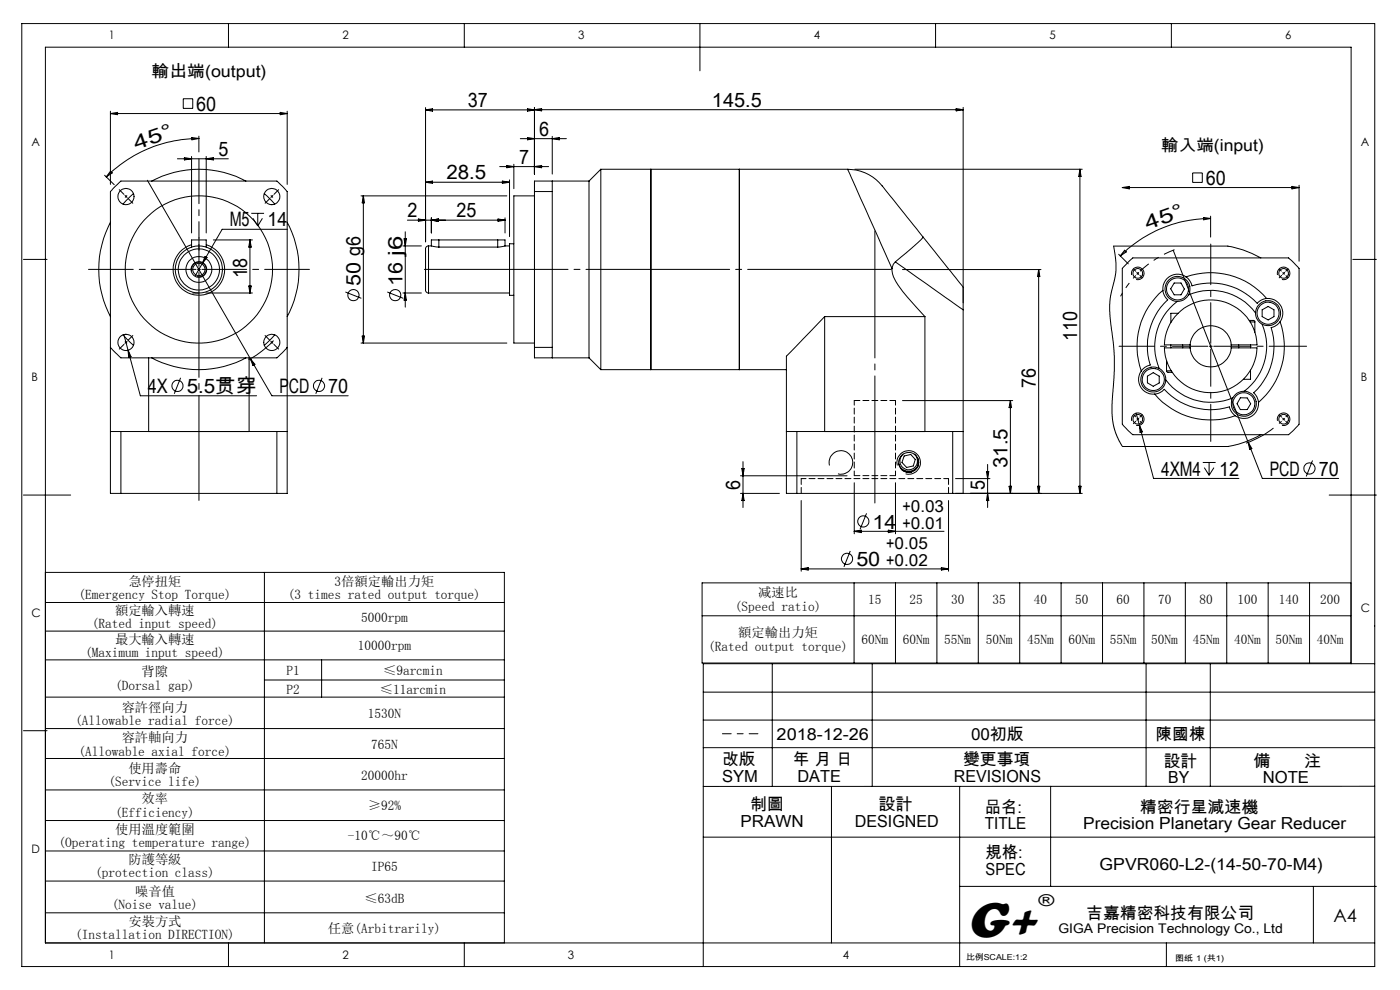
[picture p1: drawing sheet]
<svg xmlns="http://www.w3.org/2000/svg" width="297mm" height="210mm" viewBox="0 0 297 210" stroke-linecap="round" stroke-linejoin="round" font-family="sans-serif">
<g fill="none" stroke="#000" stroke-width=".21">
<path d="M4.6 5h287v200h-287zM48.5 5v5M98.5 5v5M148.5 5v10M198.5 5v5M248.5 5v5M22.2 37.2l2 2M23.4 23.6v15.5M23.4 24.1h37.5M23.4 24.1l1.5-.3v.5zM23.5 36.3l.3 .4-1.3 .8zM31.3 38.2l21.8 37.9"/>
<path d="M32.2 38.4a21.2 21.2 0 0 1 20 0M37.6 33.7h10.8M38.9 20.9h2v2.1h-2zM39.1 33.4l1.5 .3-1.5 .2zM40.6 33.2v16.2M40.7 29.2l1.5 .2-1.5 .3zM42.2 29.4a27.9 27.9 0 0 0-19.7 8.1M42.2 28.9v3.3M43.7 33.2v16.2M43.7 33.7l1.6-.3v.5zM59.4 23.8l1.5 .3-1.5 .2zM60.9 23.6v15.5"/>
<path d="M90.3 38.7l1.5-.3v.5zM90.3 38.7h17.8M90.3 22.8v28.5M90.3 23.3h23.1M90.3 23.3l1.5-.2v.5zM106 35.3h10.4M106.6 38.4l1.5 .3-1.5 .2zM107.5 35.1l1.5 .2-1.5 .3zM108.1 38.2v12M109 34.8v5.2M110.4 29.4h9.8M111.9 23.1l1.5 .2-1.5 .3z"/>
<path d="M111.9 29.2l1.5 .2-1.5 .3zM113.4 22.8v14.1M113.4 23.3l1.5-.3v.5zM113.4 23.3h90.9M113.4 35.3l1.5-.2v.5zM117.2 28.9v8M117.2 29.4l1.4-.2v.5zM117.2 38.4v2.2M125 38.4v37.5M125 38.4h-11.6v2.2M127.5 35.9v42.5M127.5 35.9h52.3l9.4 21.1"/>
<path d="M127.5 35.9l-2.5 2.5M138.1 35.9v42.5M156.8 35.9v42.5M179.8 35.9a10 10 0 0 1 8.3 4.7l7.7 9.7M181.3 35.9h48.3M202.8 23l1.5 .3-1.5 .2zM204.3 22.8v41.4M229.1 35.9v68.8M229.1 35.9l.2 1.5h-.5zM238.1 39.8h37.5M238.1 39.8l1.5-.3v.6zM253 36.7h2.1v2h-2.1z"/>
<path d="M274.1 39.5l1.5 .3-1.5 .3zM275.6 39.3v16.1M5 55h5M23.4 47.2a21.5 21.5 0 0 0 0 20M28.3 41.1l-2.2 2.2M40.6 51.9a5.5 5.5 0 0 0-2.9 8.4 5.5 5.5 0 0 0 8.9 0 5.5 5.5 0 0 0-2.9-8.4M40.6 52.4v-1.5h3.1v1.5M40.7 57.6a1.56 1.56 0 0 1 1.3-2 1.56 1.56 0 0 1 1.7 1.7 1.56 1.56 0 0 1-1.9 1.4M43 55.8l-1.6 2.7M43.5 54.4l.4 .2-.9 1.2zM45.3 50.9h8.3M53 50.9v11.3"/>
<path d="M53 50.9l.3 1.5h-.5zM53.3 45.3h2.7M53.7 46.3l1 1.6M54.7 45.3v2.6M55.7 46.3l-1 1.6M56.1 41.1l2.2 2.2M60.9 47.2a21.2 21.2 0 0 1 0 20M61 48.6h-13.9l-4.1 7.2M76.6 41.5h30.9M77.1 41.5v31.3M77.1 41.5l.2 1.5h-.5zM85.5 52.2h3.9"/>
<path d="M85.7 50.7h.5l-.2 1.5zM86 49.2v15.9M86.4 46.7h20.7M88.8 46.5l1.5 .2-1.5 .2zM90.9 52.2a.76 .76 0 0 0-.6 1v8.4a.6 .6 0 0 0 .6 .6M90.9 52.2v10M91.5 46.2v3.2M91.5 46.7l1.5-.2v.4zM91.5 52.2l1.6 .2M93.1 50.9h-1.6v1.3h-.6M93.1 50.9h12.5M93.1 52.4h12.5"/>
<path d="M93.1 50.9v1.5M105.6 50.9h1.5v1.3M105.6 50.9v1.5M105.7 46.5l1.4 .2-1.4 .2zM107.1 46.2v3.2M107.1 52.2l-1.5 .2M107.1 52.2h1M109 51.7h-.9v10.9h.9M113.4 41.5h-4.4v31.3h4.4M113.4 40.6v33.1M113.4 40.6h3.8M117.2 40.6v33.1"/>
<path d="M189.2 57a5.3 5.3 0 0 0 1.3 3.5 58.2 58.2 0 0 0 5.7 6.7M189.9 55.6l14.4 10.1M189.9 55.6l-.4 .4-.3 1M191.5 57.2h29.3M195.8 50.3l7.8 9.7a2.55 2.55 0 0 1 .7 2.6v3.1M195.8 50.3a35.5 35.5 0 0 1-5.9 5.3M220.3 57.2v47.5M220.3 57.2l.3 1.5h-.5zM237.3 53.9l2.1 2.1M238.6 53.1l.3 .3-1.2 .9zM239.4 55.5l.9-.8h33.1l1.1 1.1 1.1 1.1v33.1l-1.4 1.4-.8 .8h-33.1l-1.2-1.1-1-1.1v-33.1zM240.1 58.3a1.33 1.33 0 0 1 1.1-1.6 1.33 1.33 0 0 1 1.5 1.4 1.33 1.33 0 0 1-1.7 1.2"/>
<path d="M241.2 57.8l.2 .2M241.4 58l-.2 .2M241.4 58l.2 .2M241.6 57.8l-.2 .2M248.9 53.1l15.9 40.7M251.6 58.7a3.1 3.1 0 0 0-3.4-.1 3.1 3.1 0 0 0-1.5 3M251.6 58.7a15.7 15.7 0 0 1 17.1 4.6M251.6 58.7a3.3 3.3 0 0 1 1.3 1.9 13.5 13.5 0 0 1 13.8 3.7 3.1 3.1 0 0 1 2-1M255.3 46.1l1.5 .2-1.5 .3zM256.8 46.3a27.3 27.3 0 0 0-19.1 8M256.8 45.9v4.4M267.5 54.7a23.3 23.3 0 0 0-7-2.5h-24.2l.4 2.7v2.6l-1.1 5.3-.2 3.3 1 9.3v4.1l-.5 6.2 .1 3.1 .3 1.6 .4 1.7 1.4 2.6h22.4a20.2 20.2 0 0 0 7-2.5"/>
<path d="M271 58.3a1.33 1.33 0 0 1 1.2-1.6 1.33 1.33 0 0 1 1.4 1.4 1.33 1.33 0 0 1-1.6 1.2M287 55h5M23.4 73.7l2.2 2.2h33.1l2.2-2.2M26.1 71l2.2 2.3M26.3 71l.9 3.3M26.5 72.4l.2 .2M26.7 72.6l.3 .2M26.7 72.6l-.2 .2M27 72.4l-.3 .2M27.2 74.3l2.6 9.7h24.6M27.2 74.3l.6 1.4-.5 .1zM31.5 75.9v15.6"/>
<path d="M32.2 75.9a21.2 21.2 0 0 0 20 0M40.9 62.2h1.3M43.7 62.2h9.9M52.8 60.7h.5l-.3 1.5zM52.8 75.9v15.6M53.1 76.1l4.6 7.9h16.2M53.1 76.1l1 1.2-.4 .2zM58 72.2a21.5 21.5 0 0 1-5.3 4.1M58.3 71l-2.2 2.3M73.3 61.9l3.4 1.4M76.6 72.8h30.9M76.8 71.3h.5l-.2 1.5z"/>
<path d="M82.2 61.9l3.3 1.4M85.5 62.2h3.9M86 62.2l.2 1.5h-.5zM90.9 62.2h17.2M113.4 73.7v2.2h11.6M113.4 73.7h3.8M117.2 73.7v2.2M125 75.9l2.5 2.5M127.5 78.4h39.3M174.9 67.2l-8.1 8.4v29.1h2.3M174.9 67.2h21.3M174.9 67.2v24.3"/>
<path d="M196.2 67.2v24.3M204.3 65.7v39h-2.2M242.1 78.7a3.1 3.1 0 0 0-.1 3.4 3.1 3.1 0 0 0 3 1.5M243.4 79.8l1.3-.8 1.2 .8v1.4l-1.2 .7-1.3-.7zM246.7 61.6a15.7 15.7 0 0 0-4.6 17.1M246.7 61.6a3.1 3.1 0 0 0 1 2 13.5 13.5 0 0 0-3.7 13.8 3 3 0 0 0-1.9 1.3M247.5 78.7l.2 .2 1 .1M247.5 78.7h1M247.5 76.5v2.2M248.4 73.2v.6M249.1 60h1.4l.7 1.3-.7 1.2h-1.4l-.7-1.2zM249.7 64a12 12 0 0 0-3.8 14.2"/>
<path d="M249.9 66.5h-1.5v1.9M250.9 73.2v.6M252.1 62.6a11.8 11.8 0 0 1 14.2 3.8M252.5 73.8a4.4 4.4 0 0 0 4.3 4 4.4 4.4 0 0 0 4.4-4M252.5 73.8h-5.5a9.8 9.8 0 0 0 9.8 9.5 9.8 9.8 0 0 0 9.9-9.5h-5.5M252.5 73.2h-5.5a9.8 9.8 0 0 1 9.8-9.6 9.8 9.8 0 0 1 9.9 9.6h-5.5M252.5 73.2a4.4 4.4 0 0 1 4.3-4.1 4.4 4.4 0 0 1 4.4 4.1M252.5 73.2v.6M261.2 73.2v.6M262.8 73.2v.6M265 68h1l.2 .3M265.2 68.3h1"/>
<path d="M265.3 78.5v2h-1.5M265.3 73.2v.6M266.2 68.3v2.2M267.8 68.8a12 12 0 0 1-3.9 14.2M267.8 65.7l1.2-.7 1.3 .7v1.5l-1.3 .7-1.2-.7zM268.7 63.3a3.2 3.2 0 0 1 3 1.6 3.2 3.2 0 0 1-.1 3.4M271.6 68.3a15.7 15.7 0 0 1-4.6 17.1M271.6 68.3a3.5 3.5 0 0 1-1.9 1.2 13.5 13.5 0 0 1-3.7 13.8 3.1 3.1 0 0 1 1 2.1M23.4 91.5h2.2M25.6 91.5h33.1M25.6 91.5v13.2M38.3 80.1l-1.3 3.4"/>
<path d="M58.7 91.5h2.2M58.7 91.5v13.2M68.3 80.1l-1.3 3.4M157.4 99.4h.5l-.3 1.5zM157.6 97.9v9.8M166.8 91.5h2.3M169.1 91.5h33M169.1 91.5v13.2M176 98.7a2.5 2.5 0 0 1 2.1-3.1 2.5 2.5 0 0 1 2.8 2.7 2.5 2.5 0 0 1-3.1 2.2M190.4 98.7a2.49 2.49 0 0 1 2.1-3.1 2.49 2.49 0 0 1 2.7 2.7 2.49 2.49 0 0 1-3.1 2.2M190.7 98.4a2.16 2.16 0 0 0 1.9 1.6 2.16 2.16 0 0 0 2.1-1.3M191.2 99.5l1 .6h1.2"/>
<path d="M191.5 85h23.3M191.6 96.3a1.88 1.88 0 0 0-.2 2.8 1.88 1.88 0 0 0 2.7 0 1.88 1.88 0 0 0-.1-2.8M191.8 96.7l1.4-.3 1 1.1-.5 1.3-1.4 .4-1-1.1zM194.7 97.3v1.6M202.1 91.5h2.2M202.1 91.5v13.2M209.5 98.5v9.2M214.3 85v19.7M214.3 85l.3 1.5h-.5zM240.1 89.3a1.35 1.35 0 0 1 1.1-1.7 1.35 1.35 0 0 1 1.5 1.4 1.35 1.35 0 0 1-1.7 1.2M241 87.6l.7 2.6M241.7 90.2l3 11.3h18.1"/>
<path d="M241.7 90.2l.7 1.4-.5 .1zM245 83.6a15.5 15.5 0 0 0 17 4.6M245 83.6a3.1 3.1 0 0 0 2-1 13.4 13.4 0 0 0 13.8 3.7 3.2 3.2 0 0 0 1.2 1.9M247.3 80.6a11.9 11.9 0 0 0 14.2 3.8M255.2 98.1h2.7M255.5 99.2l1 1.6M256.5 98.1v2.7M257.5 99.2l-1 1.6M263.1 84.4h1.5l.7 1.2-.7 1.3h-1.5l-.7-1.3zM264.8 93.8l3 7.7h16.2M264.8 93.8l.8 1.3-.5 .2zM267 85.4a3.1 3.1 0 0 1-1.6 3 3.1 3.1 0 0 1-3.4-.2"/>
<path d="M270.2 90.8a21.3 21.3 0 0 1-5.9 3.2M271 89.3a1.35 1.35 0 0 1 1.2-1.7 1.35 1.35 0 0 1 1.4 1.4 1.35 1.35 0 0 1-1.6 1.2M278.4 97.7l-1.3 3.4M5 105h10M25.6 104.7h-2.2v-64.1l2.2-2.2h33.1l2.2 2.2v64.1h-2.2M25.6 104.7h33.1M157.1 104.7h8.2M157.1 100.9h22.6M157.6 104.7l.3 1.5h-.5zM169.1 104.7h33M170 106.2v15M180.4 116.9l-1.4 3.4"/>
<path d="M181.2 102.4v10.8M181.2 112.7h19.1M181.2 112.7l1.5-.2v.5zM183.8 108.9l-1.3 3.4M188.5 112.5l1.5 .2-1.5 .3zM190 102.4v10.8M201.2 106.2v15M202.7 101.5h7.3M209.3 100h.5l-.3 1.5zM209.5 104.7l.3 1.5h-.5zM214.1 103.1h.5l-.3 1.6zM220.1 103.1h.5l-.3 1.6z"/>
<path d="M228.8 103.1h.5l-.2 1.6zM229.6 104.7h-26.9M282 105h10M9.6 121.4h97.4v78.6M9.6 127.8h97.4M9.6 133.9h97.4M9.6 140h97.4M56.1 121.4v78.6M68.2 140v7.9M148.9 123.6h137.7v17h-137.7zM148.9 130.6h137.7M170 120.7h31.2"/>
<path d="M170 120.7l1.5-.3v.5zM181.2 123.6v17M190 123.6v17M198.8 123.6v17M199.7 120.4l1.5 .3-1.5 .2zM207.5 123.6v17M216.3 123.6v17M225.1 123.6v17M233.9 123.6v17M242.7 123.6v17M251.5 123.6v17M260.2 123.6v17"/>
<path d="M269 123.6v17M277.8 123.6v17M5 155h5M9.6 147.9h97.4M9.6 154.5h97.4M56.1 144.2h50.9M149.2 152.7h142.4M149.2 146.8h142.4M149.2 158.6h142.4M163.8 140.8v26M185 140.8v26M243.1 140.8v26"/>
<path d="M256.8 140.8v26M286.6 140.8v-130.8h-277v190h282M291.6 140.8h-142.4v64.2M9.6 160.9h97.4M9.6 167.6h97.4M9.6 174.1h97.4M149.2 177.6h142.4M176.4 166.8v33.2M203.6 166.8v38.2M222.9 166.8v21.2M291.6 166.8h-142.4M9.6 180.5h97.4"/>
<path d="M9.6 186.9h97.4M9.6 193.6h97.4M203.6 188h88.4M278.6 188v12M48.5 200v5M98.5 200v5M247.4 200v5"/>
<circle cx="26.7" cy="41.7" r="1.72"/>
<circle cx="42.2" cy="57.2" r="1.32"/>
<circle cx="42.2" cy="57.2" r="15.6"/>
<circle cx="42.2" cy="57.2" r="4.4"/>
<circle cx="42.2" cy="57.2" r="1.66"/>
<circle cx="42.2" cy="57.2" r="2.75"/>
<circle cx="42.2" cy="57.2" r="5"/>
<circle cx="57.6" cy="41.7" r="1.72"/>
<circle cx="241.4" cy="58" r="1.04"/>
<circle cx="272.3" cy="58" r="1.04"/>
<circle cx="26.7" cy="72.6" r="1.72"/>
<circle cx="57.7" cy="72.6" r="1.72"/>
<circle cx="75" cy="62.6" r="1.19"/>
<circle cx="83.9" cy="62.6" r="1.19"/>
<circle cx="249.8" cy="61.3" r="2.66"/>
<circle cx="249.8" cy="61.3" r="2.34"/>
<circle cx="269" cy="66.4" r="2.66"/>
<circle cx="269" cy="66.4" r="2.35"/>
<circle cx="37.6" cy="81.9" r="1.2"/>
<circle cx="67.7" cy="81.9" r="1.2"/>
<circle cx="192.8" cy="98.1" r="2.14"/>
<circle cx="241.4" cy="88.9" r="1.04"/>
<circle cx="244.6" cy="80.5" r="2.35"/>
<circle cx="244.7" cy="80.5" r="2.66"/>
<circle cx="263.9" cy="85.6" r="2.35"/>
<circle cx="263.9" cy="85.6" r="2.65"/>
<circle cx="272.3" cy="88.9" r="1.04"/>
<circle cx="277.8" cy="99.4" r="1.19"/>
<circle cx="179.7" cy="118.5" r="1.19"/>
<circle cx="183.1" cy="110.6" r="1.19"/>
</g>
<path d="M241 58.4a21.9 21.9 0 0 0-3.3 4.5" fill="none" stroke="#000" stroke-width=".21" stroke-dasharray="30.5 1.3 1.3 1.3" stroke-dashoffset="29.6" stroke-linecap="butt"/>
<path d="M241.8 57.5a21.9 21.9 0 0 1 7.4-4.5" fill="none" stroke="#000" stroke-width=".21" stroke-dasharray="30.5 1.3 1.3 1.3" stroke-dashoffset="28" stroke-linecap="butt"/>
<g fill="none" stroke="#000" stroke-width=".21" stroke-dasharray="30.5 1.3 1.3 1.3" stroke-linecap="butt">
<path d="M26.7 41.7l-.2 .2M26.7 41.7l.3-.2M57.7 41.7l-.2-.2M57.7 41.7l.2 .2M271.9 57.5l-.6-.4M272.3 58l-.2-.2M272.3 58l.2 .2M272.8 58.4l.4 .6M57.7 72.6l.2-.2M57.7 72.6l-.2 .2M241 88.5l-.5-.6M241.4 88.9l.2 .2"/>
<path d="M241.4 88.9l-.2-.2M241.8 89.4l.6 .4M271.9 89.4l-.6 .4M272.3 88.9l.2-.2M272.3 88.9l-.2 .2M272.8 88.5l.4-.6"/>
</g>
<path d="M42.2 50.4v4.1" fill="none" stroke="#000" stroke-width=".21" stroke-dasharray="30.5 1.3 1.3 1.3" stroke-dashoffset="30.3"/>
<path d="M89.1 57.1h100.9" fill="none" stroke="#000" stroke-width=".21" stroke-dasharray="30.5 1.3 1.3 1.3" stroke-dashoffset="-.9"/>
<path d="M185.6 106.7v-57.7" fill="none" stroke="#000" stroke-width=".21" stroke-dasharray="30.5 1.3 1.3 1.3" stroke-dashoffset="3.5"/>
<path d="M153.3 155.6h7.5" fill="none" stroke="#000" stroke-width=".21" stroke-dasharray="30.5 1.3 1.3 1.3" stroke-dashoffset="28.6"/>
<path d="M170 104.6v-3.1M201.2 101.5v3.1" fill="none" stroke="#000" stroke-width=".21" stroke-dasharray="1.3 .6"/>
<path d="M181.2 85h8.8M181.2 100.9h8.8" fill="none" stroke="#000" stroke-width=".21" stroke-dasharray="1.3 .6" stroke-dashoffset=".1"/>
<path d="M181.2 85v15.9M190 100.9v-15.9M201.2 101.5h-31.2" fill="none" stroke="#000" stroke-width=".21" stroke-dasharray="1.3 .6" stroke-dashoffset=".3"/>
<g fill="none" stroke="#000" stroke-width=".21" stroke-dasharray="30.5 1.3 1.3 1.3">
<path d="M26.3 41.2l-1-1M26.7 41.7l-.2-.2M26.7 41.7l.3 .2M27.2 42.1l1 1M42.2 57.1v-.3M42.2 57.1h-.3M42.2 57.1v.4M42.2 57.1h.3M57.2 42.1l-1 1M57.7 41.7l.2-.2M57.7 41.7l-.2 .2M58.1 41.2l1-1"/>
<path d="M240.9 57.5l-.5-.5M241.8 58.4l.5 .5M271.9 58.4l-.5 .5M272.3 58l.2-.2M272.3 58l-.2 .2M272.8 57.5l.5-.5M26.3 73.1l-1 .9M27.2 72.2l1-1M57.2 72.2l-1-1M57.7 72.6l.2 .2M57.7 72.6l-.2-.2M58.1 73.1l1 .9"/>
<path d="M256.9 73.4v-.3M256.9 73.4h-.4M256.9 73.4v.4M256.9 73.4h.3M240.9 89.4l-.5 .5M241.4 88.9l-.2 .2M241.4 88.9l.2-.2M241.8 88.5l.5-.5M271.9 88.5l-.5-.5M272.3 88.9l.2 .2M272.3 88.9l-.2-.2M272.8 89.4l.5 .5"/>
</g>
<path d="M256.9 72.8v-21" fill="none" stroke="#000" stroke-width=".21" stroke-dasharray="30.5 1.3 1.3 1.3" stroke-dashoffset="21.9"/>
<path d="M256.2 73.4h-18.8" fill="none" stroke="#000" stroke-width=".21" stroke-dasharray="30.5 1.3 1.3 1.3" stroke-dashoffset="23"/>
<path d="M256.9 74.1v19.5" fill="none" stroke="#000" stroke-width=".21" stroke-dasharray="30.5 1.3 1.3 1.3" stroke-dashoffset="22.6"/>
<path d="M257.5 73.4h19.7" fill="none" stroke="#000" stroke-width=".21" stroke-dasharray="30.5 1.3 1.3 1.3" stroke-dashoffset="22.5"/>
<path d="M41.6 57.1h-22.8M42.2 56.5v-22.8M42.8 57.1h22.8" fill="none" stroke="#000" stroke-width=".21" stroke-dasharray="30.5 1.3 1.3 1.3" stroke-dashoffset="21"/>
<path d="M42.2 57.8v48.3" fill="none" stroke="#000" stroke-width=".21" stroke-dasharray="30.5 1.3 1.3 1.3" stroke-dashoffset="8.2"/>
<text font-size="11" x="205.1" y="198.7">G+</text>
<g font-size="4.2">
<text x="41.6" y="23.5">60</text>
<text x="99.3" y="22.7">37</text>
<text x="151" y="22.7">145.5</text>
<text x="114.4" y="28.8">6</text>
<text x="28.9" y="31.7" transform="rotate(-19 28.9 31.7)">4 5 °</text>
<text x="46.3" y="33.1">5</text>
<text x="110.1" y="34.7">7</text>
<text x="94.7" y="38">28.5</text>
<text x="255.8" y="39.2">60</text>
<text x="86.4" y="46.1">2</text>
<text x="96.8" y="46.1">25</text>
<text x="48.7" y="48">M5</text>
<text x="56.8" y="48">14</text>
<text x="243.5" y="48.8" transform="rotate(-20 243.5 48.8)">4 5 °</text>
<text x="52.5" y="58.9" transform="rotate(-90 52.5 58.9)">18</text>
<text x="76.5" y="60.6" transform="rotate(-90 76.5 60.6)">50 g6</text>
<text x="85.4" y="60.6" transform="rotate(-90 85.4 60.6)">16 j6</text>
<text x="228.5" y="72.3" transform="rotate(-90 228.5 72.3)">110</text>
<text x="31.4" y="83.4">4X</text>
<text x="39.6" y="83.4">5.5贯穿</text>
<text x="59.3" y="83.4">PCD</text>
<text x="69.6" y="83.4">70</text>
<text x="219.8" y="82.4" transform="rotate(-90 219.8 82.4)">76</text>
<text x="213.8" y="99.3" transform="rotate(-90 213.8 99.3)">31.5</text>
<text x="246.3" y="100.9">4XM4</text>
<text x="258.6" y="100.9">12</text>
<text x="269.4" y="100.9">PCD</text>
<text x="279.8" y="100.9">70</text>
<text x="157" y="103.9" transform="rotate(-90 157 103.9)">6</text>
<text x="208.9" y="104" transform="rotate(-90 208.9 104)">5</text>
<text x="185.1" y="112.1">14</text>
<text x="181.7" y="120">50</text>
</g>
<text font-size="3.9" x="282.9" y="195.5">A4</text>
<g font-size="3.5">
<text x="32.1" y="16.3">輸出端(output)</text>
<text x="246.3" y="32.1">輸入端(input)</text>
<text x="191.5" y="108.6">+0.03</text>
<text x="191.5" y="112.1">+0.01</text>
<text x="188" y="116.5">+0.05</text>
<text x="188" y="120">+0.02</text>
<text x="164.8" y="157">2018-12-26</text>
<text x="206" y="157">00初版</text>
<text x="245.2" y="157">陳國棟</text>
<text x="153.2" y="162.3">改版</text>
<text x="153.2" y="165.8">SYM</text>
<text x="168.2" y="162.3">年 月 日</text>
<text x="169.2" y="165.8">DATE</text>
<text x="202.4" y="165.8">REVISIONS</text>
<text x="204.3" y="162.3">變更事項</text>
<text x="246.9" y="162.6">設計</text>
<text x="247.9" y="166.1">BY</text>
<text x="265.9" y="162.6">備</text>
<text x="267.9" y="166.1">NOTE</text>
<text x="276.6" y="162.6">注</text>
<text x="159.1" y="171.9">制圖</text>
<text x="186.4" y="171.9">設計</text>
<text x="208.9" y="172.4">品名:</text>
<text x="241.8" y="172.4">精密行星減速機</text>
<text x="157.1" y="175.4">PRAWN</text>
<text x="181.3" y="175.4">DESIGNED</text>
<text x="208.9" y="175.9">TITLE</text>
<text x="229.8" y="175.9">Precision Planetary Gear Reducer</text>
<text x="209.1" y="182.1">規格:</text>
<text x="209.1" y="185.6">SPEC</text>
<text x="233.3" y="184.6">GPVR060-L2-(14-50-70-M4)</text>
<text x="220.3" y="192.2">®</text>
<text x="230.5" y="194.8">吉嘉精密科技有限公司</text>
</g>
<g font-size="2.8">
<text x="27.2" y="124.2">急停扭矩</text>
<text x="71" y="124.2">3倍額定輸出力矩</text>
<text x="16.6" y="127">(Emergency Stop Torque)</text>
<text x="24.4" y="130.4">額定輸入轉速</text>
<text x="61.1" y="127">(3 times rated output torque)</text>
<text x="76.6" y="131.8">5000rpm</text>
<text x="155.9" y="129.5">(Speed ratio)</text>
<text x="160.9" y="126.7">减速比</text>
<text x="184.2" y="128.1">15</text>
<text x="193" y="128.1">25</text>
<text x="201.8" y="128.1">30</text>
<text x="210.5" y="128.1">35</text>
<text x="219.3" y="128.1">40</text>
<text x="228.1" y="128.1">50</text>
<text x="236.9" y="128.1">60</text>
<text x="245.7" y="128.1">70</text>
<text x="254.5" y="128.1">80</text>
<text x="262.5" y="128.1">100</text>
<text x="271.3" y="128.1">140</text>
<text x="280.1" y="128.1">200</text>
<text x="19.5" y="133.3">(Rated input speed)</text>
<text x="24.4" y="136.5">最大輸入轉速</text>
<text x="75.9" y="137.9">10000rpm</text>
<text x="156.6" y="135.2">額定輸出力矩</text>
<text x="182.8" y="136.6">60Nm</text>
<text x="191.5" y="136.6">60Nm</text>
<text x="200.3" y="136.6">55Nm</text>
<text x="209.1" y="136.6">50Nm</text>
<text x="217.9" y="136.6">45Nm</text>
<text x="226.7" y="136.6">60Nm</text>
<text x="235.5" y="136.6">55Nm</text>
<text x="244.2" y="136.6">50Nm</text>
<text x="253" y="136.6">45Nm</text>
<text x="261.8" y="136.6">40Nm</text>
<text x="270.6" y="136.6">50Nm</text>
<text x="279.4" y="136.6">40Nm</text>
<text x="18.1" y="139.3">(Maximum input speed)</text>
<text x="30.1" y="143.5">背隙</text>
<text x="60.7" y="143.1">P1</text>
<text x="81.3" y="143.1">≤9arcmin</text>
<text x="150.3" y="138">(Rated output torque)</text>
<text x="24.4" y="146.3">(Dorsal gap)</text>
<text x="60.7" y="147.2">P2</text>
<text x="80.6" y="147.2">≤11arcmin</text>
<text x="15.9" y="153.8">(Allowable radial force)</text>
<text x="25.8" y="151">容許徑向力</text>
<text x="78" y="152.4">1530N</text>
<text x="16.6" y="160.3">(Allowable axial force)</text>
<text x="25.8" y="157.5">容許軸向力</text>
<text x="78.7" y="158.9">765N</text>
<text x="23" y="166.8">(Service life)</text>
<text x="27.2" y="164">使用壽命</text>
<text x="76.6" y="165.4">20000hr</text>
<text x="24.4" y="173.2">(Efficiency)</text>
<text x="30" y="170.4">效率</text>
<text x="78" y="171.8">≥92%</text>
<text x="12.4" y="179.7">(Operating temperature range)</text>
<text x="24.4" y="176.9">使用溫度範圍</text>
<text x="73.8" y="178.3">-10℃～90℃</text>
<text x="27.2" y="183.3">防護等級</text>
<text x="78.7" y="184.7">IP65</text>
<text x="20.2" y="186.1">(protection class)</text>
<text x="28.7" y="190">噪音值</text>
<text x="77.3" y="191.4">≤63dB</text>
<text x="23.7" y="192.9">(Noise value)</text>
<text x="27.2" y="196.4">安裝方式</text>
<text x="69.6" y="197.8">任意(Arbitrarily)</text>
<text x="224.5" y="197.8">GIGA Precision Technology Co., Ltd</text>
<text x="16" y="199.2">(Installation DIRECTION)</text>
</g>
<g font-size="2.5">
<text x="23.1" y="8.4">1</text>
<text x="72.7" y="8.4">2</text>
<text x="122.7" y="8.4">3</text>
<text x="172.7" y="8.4">4</text>
<text x="222.7" y="8.4">5</text>
<text x="272.7" y="8.4">6</text>
<text x="6.7" y="30.9">A</text>
<text x="288.7" y="30.9">A</text>
<text x="6.7" y="80.9">B</text>
<text x="288.7" y="80.9">B</text>
<text x="6.7" y="130.9">C</text>
<text x="288.7" y="129.9">C</text>
<text x="6.7" y="180.9">D</text>
<text x="23.1" y="203.4">1</text>
<text x="72.7" y="203.4">2</text>
<text x="120.5" y="203.4">3</text>
<text x="178.8" y="203.4">4</text>
</g>
<g font-size="1.7">
<text x="204.9" y="203.7">比例SCALE:1:2</text>
<text x="249.3" y="203.8">图纸 1 (共1)</text>
</g>
</svg>
